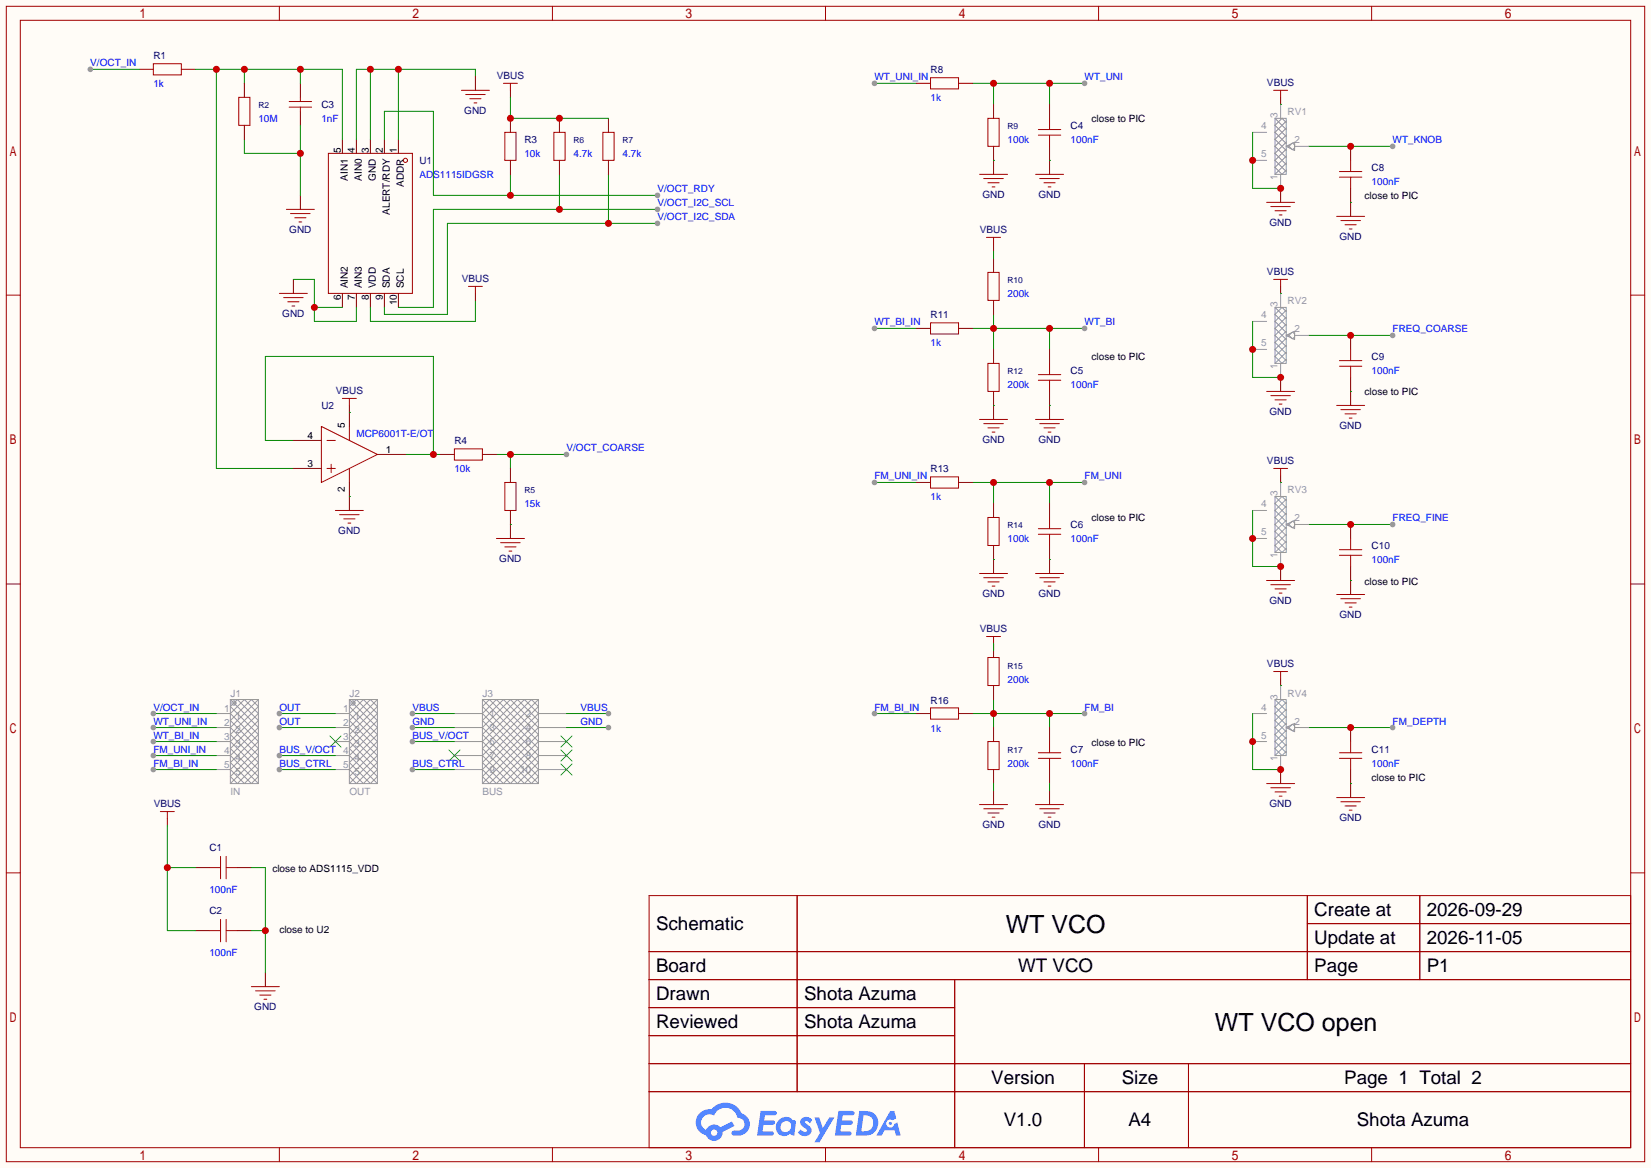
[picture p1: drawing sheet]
<svg xmlns="http://www.w3.org/2000/svg" width="299mm" height="212mm" viewBox="0 0 299 212" stroke-linecap="round" stroke-linejoin="round" font-family="sans-serif">
<path d="M0 0h299.5v211.8h-299.5z" fill="#fffcf7"/>
<g fill="none" stroke="#a10000" stroke-width=".18">
<path d="M1.1 1.1h297.2v209.6h-297.2zM3.7 3.7h292.1v204.5h-292.1zM50.7 1.1v2.6M100.2 1.1v2.6M149.7 1.1v2.6M199.3 1.1v2.6M248.8 1.1v2.6M1.1 53.5h2.6M295.8 53.5h2.5M1.1 105.9h2.6M295.8 105.9h2.5M1.1 158.3h2.6"/>
<path d="M295.8 158.3h2.5M117.7 162.4h178.1v45.8h-178.1zM117.7 172.6h178.1M117.7 177.7h178.1M144.6 162.4v35.6M173.2 177.7v30.5M237.1 162.4v15.3M237.1 167.5h58.7M257.5 162.4v15.3M117.7 182.8h55.5M117.7 192.9h178.1M117.7 187.8h55.5"/>
<path d="M117.7 198h178.1M196.7 192.9v15.3M215.6 192.9v15.3M50.7 208.2v2.5M100.2 208.2v2.5M149.7 208.2v2.5M199.3 208.2v2.5M248.8 208.2v2.5"/>
</g>
<g fill="#5487ff">
<path d="M145.5 202.8a1.3 1.3 0 0 1 1.8 .3l-.4 .6a.54 .54 0 0 0-.9-.2l.1 .2a1.58 1.58 0 0 1 1.1 1.6 1.43 1.43 0 0 1-2.5 .1l.5-.6a.64 .64 0 0 0 .5 .5 .64 .64 0 0 0 .7-.3l-.2-.2a1.6 1.6 0 0 1-1-1.6z"/>
<path d="M147.7 202.7h.9l.7 1.9 1.1-1.9h.9l-2.7 4.5h-.9l1-1.7z"/>
<path d="M138 201.5h1.6a1.31 1.31 0 0 1 1.2 .2 .4 .4 0 0 1-.3 .6h-1.8l-.1 .9h1.6a.4 .4 0 0 1 .4 .4 .4 .4 0 0 1-.4 .4h-1.7l-.2 1.2h.8a1.23 1.23 0 0 1 1.2 .2 .39 .39 0 0 1-.3 .6h-2.7z"/>
<path d="M152.1 201.5h1.6a1.32 1.32 0 0 1 1.3 .2 .39 .39 0 0 1-.4 .6h-1.7l-.2 .9h1.7a.4 .4 0 0 1 .3 .4 .4 .4 0 0 1-.4 .4h-1.7l-.2 1.2h.8a1.23 1.23 0 0 1 1.2 .2 .39 .39 0 0 1-.3 .6h-2.7z"/>
<path d="M161.5 201.5h.7l.4 1.3-.7 .4a.75 .75 0 0 0-1.1 .3 .75 .75 0 0 0 .5 1 .75 .75 0 0 0 .9-.6l.6-.3 .6 2.4h-.9l-.2-1h-1.9l-.5 1h-.9z"/>
<path d="M155.9 201.5l-.7 4.5h1.5a2.27 2.27 0 0 0 2.6-2.3 2.27 2.27 0 0 0-2.7-2.2zM156.6 202.3a1.5 1.5 0 0 1 1.8 1.5 1.5 1.5 0 0 1-1.9 1.4h-.3z"/>
<path d="M141.3 203.1a1.62 1.62 0 0 0-.4 2.1 1.62 1.62 0 0 0 2 .7l.4-.3 .3 .3 .5 .1 .3-2.5-.2-.3h-.4a1.58 1.58 0 0 0-2.5-.1zM141.9 203.6a.99 .99 0 0 1 1.6 .3 .99 .99 0 0 1-.9 1.4 .94 .94 0 0 1-1-.5 .94 .94 0 0 1 .3-1.2z"/>
<path d="M126.9 201.9a2.37 2.37 0 0 0 1.2 4 1.54 1.54 0 0 0 1.7 1 1.54 1.54 0 0 0 1.3-1.6l2.1-1.1-.5-.8-2 1.1a1.57 1.57 0 0 0-2.6 .4 1.5 1.5 0 0 1-.8-2.1 1.5 1.5 0 0 1 2.2-.5 2.23 2.23 0 0 1 2.3-1.4 2.23 2.23 0 0 1 2 1.8 1.16 1.16 0 0 1 1.2 1.1 1.16 1.16 0 0 1-1 1.3h-.7a.47 .47 0 0 0-.6 .3 .47 .47 0 0 0 .4 .6 2.23 2.23 0 0 0 2.3-.7 2.23 2.23 0 0 0 .4-2.3 2.16 2.16 0 0 0-1.3-1.1 3.2 3.2 0 0 0-5.4-.7l-1.2 .1zM129 205.4a.58 .58 0 0 1 1.1 0 .58 .58 0 0 1-1.1 0z"/>
<circle cx="161.5" cy="203.8" r=".28"/>
</g>
<g fill="none" stroke="#a10000" stroke-width=".18">
<path d="M27.8 11.6h5.1v2h-5.1zM52.5 19.4h4M52.5 18.4h4M54.5 17.7v.7M54.5 19.4v.8M51.9 38h5.1M52.7 38.7h3.6M53.5 39.5h2M59.6 27.8h15.2v25.4h-15.2zM50.7 53.2h5.1M51.4 54h3.6M52.2 54.7h2"/>
<path d="M53 55.5h.5M54.2 40.3h.5"/>
<circle cx="73.5" cy="29.1" r=".38"/>
</g>
<g fill="none" stroke="#870000" stroke-width=".18">
<path d="M25.3 12.6h2.5M32.9 12.6h2.5M54.5 15.1v2.6M54.5 20.2v2.5M54.5 35.4v2.6M62.1 25.3v2.5M64.6 25.3v2.5M67.2 25.3v2.5M69.7 25.3v2.5M72.3 25.3v2.5M53.2 50.7v2.5M62.1 53.2v2.6"/>
<path d="M64.6 53.2v2.6M67.2 53.2v2.6M69.7 53.2v2.6M72.3 53.2v2.6"/>
</g>
<path d="M53.2 50.7h3.8v7.6h7.6v-2.5M57 55.8h5.1" fill="none" stroke="#008700" stroke-width=".18"/>
<circle cx="57" cy="55.8" r=".63" fill="#c00"/>
<path d="M44.3 25.3v2.5h10.2M54.5 22.7v12.7" fill="none" stroke="#008700" stroke-width=".18"/>
<circle cx="54.5" cy="27.8" r=".63" fill="#c00"/>
<path d="M16.4 12.6h8.9" fill="none" stroke="#008700" stroke-width=".18"/>
<circle cx="16.4" cy="12.6" r=".51" fill="#999"/>
<path d="M35.4 12.6h26.7v12.7M39.2 12.6v72.4h14M44.3 12.6v2.5M54.5 12.6v2.5" fill="none" stroke="#008700" stroke-width=".18"/>
<g fill="#c00">
<circle cx="54.5" cy="12.6" r=".63"/>
<circle cx="44.3" cy="12.6" r=".63"/>
<circle cx="39.2" cy="12.6" r=".63"/>
</g>
<path d="M67.2 12.6v12.7M72.3 12.6v12.7M86.2 13.8v-1.2h-21.6v12.7" fill="none" stroke="#008700" stroke-width=".18"/>
<g fill="#c00">
<circle cx="67.2" cy="12.6" r=".63"/>
<circle cx="72.3" cy="12.6" r=".63"/>
</g>
<path d="M86.2 13.8v2.6M232.3 17.7v1.2M86.2 53.2v1.3M232.3 51.9v1.3M63.4 73.5v1.3M232.3 86.2v1.3M232.3 123.1v1.2M30.4 148.5v1.2" fill="none" stroke="#870000" stroke-width=".18"/>
<g fill="none" stroke="#a10000" stroke-width=".18">
<path d="M83.7 16.4h5.1M84.5 17.1h3.5M85.2 17.9h2M86 18.7h.5M231 16.4h2.6M232.3 16.4v1.3M85 51.9h2.5M86.2 51.9v1.3M231 50.7h2.6M232.3 50.7v1.2M62.1 72.3h2.5M63.4 72.3v1.2"/>
<path d="M231 85h2.6M232.3 85v1.2M231 121.8h2.6M232.3 121.8v1.3M29.1 147.2h2.5M30.4 147.2v1.3"/>
</g>
<path d="M69.7 25.3v-5.1h8.9v15.2h40.7M92.6 31.6v3.8M86.2 54.5v3.8h-19v-2.5" fill="none" stroke="#008700" stroke-width=".18"/>
<circle cx="92.6" cy="35.4" r=".63" fill="#c00"/>
<circle cx="119.3" cy="35.4" r=".51" fill="#999"/>
<path d="M101.5 31.6v6.4M119.3 38h-40.7v17.8h-6.3" fill="none" stroke="#008700" stroke-width=".18"/>
<circle cx="101.5" cy="38" r=".63" fill="#c00"/>
<circle cx="119.3" cy="38" r=".51" fill="#999"/>
<path d="M110.4 31.6v8.9M119.3 40.5h-38.1v16.5h-11.5v-1.2" fill="none" stroke="#008700" stroke-width=".18"/>
<circle cx="110.4" cy="40.5" r=".63" fill="#c00"/>
<circle cx="119.3" cy="40.5" r=".51" fill="#999"/>
<path d="M92.6 16.4v1.3M92.6 21.5v2.5M92.6 29.1v2.5M101.5 21.5v2.5M101.5 29.1v2.5M110.4 21.5v2.5M110.4 29.1v2.5" fill="none" stroke="#870000" stroke-width=".18"/>
<path d="M91.3 15.1h2.6M92.6 15.1v1.3M91.6 24h2v5.1h-2zM100.5 24h2v5.1h-2zM109.3 24h2.1v5.1h-2.1z" fill="none" stroke="#a10000" stroke-width=".18"/>
<path d="M92.6 17.7v3.8h17.8" fill="none" stroke="#008700" stroke-width=".18"/>
<g fill="#c00">
<circle cx="92.6" cy="21.5" r=".63"/>
<circle cx="101.5" cy="21.5" r=".63"/>
</g>
<g fill="none" stroke="#870000" stroke-width=".18">
<path d="M245 26.5v2.6M245 34.2v2.5M245 60.8v2.6M245 68.5v2.5M245 95.1v2.6M245 102.7v2.6M245 132v2.5M245 139.6v2.5M35.4 157.4h2.6M43.1 157.4h2.5M35.4 168.8h2.6M43.1 168.8h2.5"/>
<path d="M48.1 176.4v2.5"/>
</g>
<g fill="none" stroke="#a10000" stroke-width=".18">
<path d="M243 31.1h4M243 32.1h4M245 29.1v2M245 32.1v2.1M243 65.4h4M243 66.4h4M245 63.4v2M245 66.4v2.1M243 99.7h4M245 97.7v2M243 100.7h4M245 100.7v2"/>
<path d="M243 136.5h4M243 137.5h4M245 134.5v2M245 137.5v2.1M38 157.4h2M40 155.3v4.1M41 155.3v4.1M41 157.4h2.1M38 168.8h2M40 166.8v4M41 166.8v4M41 168.8h2.1"/>
<path d="M45.6 178.9h5.1M46.4 179.7h3.5M47.1 180.5h2M47.9 181.2h.5"/>
</g>
<g fill="none" stroke="#999" stroke-width=".18">
<path d="M82.4 129.4h5.1M82.4 132h5.1M82.4 134.5h5.1M82.4 137h5.1M82.4 139.6h5.1M87.5 126.9h10.2v15.2h-10.2zM87.5 128.1l1.3-1.2 8.9 8.9-6.4 6.3-3.8-3.8 10.2-10.2-1.3-1.2-8.9 8.9 6.4 6.3 3.8-3.8zM87.5 129.4l2.5-2.5 7.7 7.6M87.5 130.7l3.8-3.8 6.4 6.3-8.9 8.9-1.3-1.3 10.2-10.1-3.8-3.8-6.4 6.3 8.9 8.9 1.3-1.3zM87.5 132l5.1-5.1 5.1 5.1M87.5 137l5.1 5.1 5.1-5.1M87.5 134.5l7.6 7.6 2.6-2.5"/>
<path d="M87.5 132l10.2 10.1M87.5 129.4l10.2 10.2M87.5 126.9l10.2 10.1M97.7 129.4l-2.6-2.5-7.6 7.6M97.7 126.9l-10.2 10.1M97.7 129.4l-10.2 10.2M97.7 132l-10.2 10.1M97.7 134.5l-7.7 7.6-2.5-2.5M97.7 129.4h5M97.7 132h5M97.7 134.5h5M97.7 137h5"/>
<path d="M97.7 139.6h5"/>
</g>
<path d="M81.4 136l2 2M83.4 136l-2 2M101.7 133.5l2.1 2M101.7 136l2.1 2M101.7 138.6l2.1 2M103.8 133.5l-2.1 2M103.8 136l-2.1 2M103.8 138.6l-2.1 2" fill="none" stroke="#3c3" stroke-width=".18"/>
<path d="M74.8 129.4h7.6" fill="none" stroke="#008700" stroke-width=".18"/>
<circle cx="74.8" cy="129.4" r=".51" fill="#999"/>
<path d="M74.8 132h7.6" fill="none" stroke="#008700" stroke-width=".18"/>
<circle cx="74.8" cy="132" r=".51" fill="#999"/>
<path d="M102.7 129.4h7.7" fill="none" stroke="#008700" stroke-width=".18"/>
<circle cx="110.4" cy="129.4" r=".51" fill="#999"/>
<path d="M102.7 132h7.7" fill="none" stroke="#008700" stroke-width=".18"/>
<circle cx="110.4" cy="132" r=".51" fill="#999"/>
<path d="M90 82.4h12.7M92.6 82.4v2.6" fill="none" stroke="#008700" stroke-width=".18"/>
<circle cx="92.6" cy="82.4" r=".63" fill="#c00"/>
<circle cx="102.7" cy="82.4" r=".51" fill="#999"/>
<path d="M53.2 79.9h-5.1v-15.3h30.5v17.8M73.5 82.4h6.4" fill="none" stroke="#008700" stroke-width=".18"/>
<circle cx="78.6" cy="82.4" r=".63" fill="#c00"/>
<path d="M63.4 90v2.6" fill="none" stroke="#870000" stroke-width=".18"/>
<path d="M60.8 92.6h5.1M61.6 93.3h3.6M62.4 94.1h2M63.1 94.9h.5" fill="none" stroke="#a10000" stroke-width=".18"/>
<path d="M30.4 149.7v19.1h5M30.4 157.4h5" fill="none" stroke="#008700" stroke-width=".18"/>
<circle cx="30.4" cy="157.4" r=".63" fill="#c00"/>
<path d="M45.6 157.4h2.5v19M45.6 168.8h2.5" fill="none" stroke="#008700" stroke-width=".18"/>
<circle cx="48.1" cy="168.8" r=".63" fill="#c00"/>
<path d="M232.3 34.2v2.5M232.3 68.5v2.5M232.3 102.7v2.6M232.3 139.6v2.5" fill="none" stroke="#870000" stroke-width=".18"/>
<g fill="none" stroke="#a10000" stroke-width=".18">
<path d="M229.7 36.7h5.1M230.5 37.5h3.6M231.3 38.2h2M232 39h.5M229.7 71h5.1M230.5 71.8h3.6M231.3 72.5h2M232 73.3h.5M229.7 105.3h5.1M230.5 106h3.6M231.3 106.8h2M232 107.6h.5"/>
<path d="M229.7 142.1h5.1M230.5 142.9h3.6M231.3 143.6h2M232 144.4h.5"/>
</g>
<path d="M237.4 60.8h15.2" fill="none" stroke="#008700" stroke-width=".18"/>
<circle cx="245" cy="60.8" r=".63" fill="#c00"/>
<circle cx="252.6" cy="60.8" r=".51" fill="#999"/>
<path d="M237.4 132h15.2" fill="none" stroke="#008700" stroke-width=".18"/>
<circle cx="245" cy="132" r=".63" fill="#c00"/>
<circle cx="252.6" cy="132" r=".51" fill="#999"/>
<path d="M237.4 26.5h15.2" fill="none" stroke="#008700" stroke-width=".18"/>
<circle cx="245" cy="26.5" r=".63" fill="#c00"/>
<circle cx="252.6" cy="26.5" r=".51" fill="#999"/>
<path d="M237.4 95.1h15.2" fill="none" stroke="#008700" stroke-width=".18"/>
<circle cx="245" cy="95.1" r=".63" fill="#c00"/>
<circle cx="252.6" cy="95.1" r=".51" fill="#999"/>
<path d="M245 36.7v2.5M245 71v2.5M79.9 82.4h2.5M87.5 82.4h2.5M92.6 85v2.5M92.6 92.6v5.1M245 105.3v2.5M245 142.1v2.6" fill="none" stroke="#870000" stroke-width=".18"/>
<g fill="none" stroke="#a10000" stroke-width=".18">
<path d="M242.4 39.2h5.1M243.2 40h3.6M244 40.8h2M244.7 41.5h.5M242.4 73.5h5.1M243.2 74.3h3.6M244 75.1h2M244.7 75.8h.5M82.4 81.4h5.1v2h-5.1zM90 97.7h5.1M90.8 98.4h3.6M91.6 87.5h2v5.1h-2z"/>
<path d="M91.6 99.2h2M92.3 99.9h.5M242.4 107.8h5.1M243.2 108.6h3.6M244 109.3h2M244.7 110.1h.5M242.4 144.7h5.1M243.2 145.4h3.6M244 146.2h2M244.7 146.9h.5"/>
</g>
<path d="M158.6 15.1h7.6M245 36.7h.1M245 71h.1M92.6 95.1h.1M245 105.3h.1M245 142.1h.1" fill="none" stroke="#008700" stroke-width=".18"/>
<circle cx="158.6" cy="15.1" r=".51" fill="#999"/>
<path d="M158.6 129.4h7.6" fill="none" stroke="#008700" stroke-width=".18"/>
<circle cx="158.6" cy="129.4" r=".51" fill="#999"/>
<path d="M158.6 59.6h7.6" fill="none" stroke="#008700" stroke-width=".18"/>
<circle cx="158.6" cy="59.6" r=".51" fill="#999"/>
<path d="M158.6 87.5h7.6" fill="none" stroke="#008700" stroke-width=".18"/>
<circle cx="158.6" cy="87.5" r=".51" fill="#999"/>
<path d="M176.4 87.5h20.3M180.2 87.5v3.8M190.4 87.5v3.8" fill="none" stroke="#008700" stroke-width=".18"/>
<g fill="#c00">
<circle cx="180.2" cy="87.5" r=".63"/>
<circle cx="190.4" cy="87.5" r=".63"/>
</g>
<circle cx="196.7" cy="87.5" r=".51" fill="#999"/>
<path d="M176.4 59.6h20.3M180.2 57v6.4M190.4 59.6v3.8" fill="none" stroke="#008700" stroke-width=".18"/>
<g fill="#c00">
<circle cx="180.2" cy="59.6" r=".63"/>
<circle cx="190.4" cy="59.6" r=".63"/>
</g>
<circle cx="196.7" cy="59.6" r=".51" fill="#999"/>
<path d="M176.4 15.1h20.3M180.2 15.1v3.8M190.4 15.1v3.8" fill="none" stroke="#008700" stroke-width=".18"/>
<g fill="#c00">
<circle cx="190.4" cy="15.1" r=".63"/>
<circle cx="180.2" cy="15.1" r=".63"/>
</g>
<circle cx="196.7" cy="15.1" r=".51" fill="#999"/>
<path d="M176.4 129.4h20.3M180.2 126.9v5.1M190.4 129.4v2.6" fill="none" stroke="#008700" stroke-width=".18"/>
<g fill="#c00">
<circle cx="190.4" cy="129.4" r=".63"/>
<circle cx="180.2" cy="129.4" r=".63"/>
</g>
<circle cx="196.7" cy="129.4" r=".51" fill="#999"/>
<g fill="none" stroke="#870000" stroke-width=".18">
<path d="M166.2 15.1h2.6M173.9 15.1h2.5M180.2 18.9v2.6M180.2 26.5v5.1M190.4 29.1v2.5M166.2 59.6h2.6M173.9 59.6h2.5M53.2 79.9h5.1M63.4 74.8v2.5M180.2 73.5v2.6M190.4 73.5v2.6M53.2 85h5.1"/>
<path d="M63.4 87.5v2.5M68.5 82.4h5M166.2 87.5h2.6M173.9 87.5h2.5M180.2 91.3v2.6M180.2 98.9v5.1M190.4 101.5v2.5M166.2 129.4h2.6M173.9 129.4h2.5M180.2 143.4v2.5M190.4 143.4v2.5"/>
</g>
<g fill="none" stroke="#a10000" stroke-width=".18">
<path d="M168.8 14.1h5.1v2h-5.1zM177.7 31.6h5.1M178.4 32.4h3.6M179.2 21.5h2v5h-2zM179.2 33.1h2M180 33.9h.5M187.8 31.6h5.1M188.6 32.4h3.6M189.4 33.1h2M190.1 33.9h.5M168.8 58.5h5.1v2.1h-5.1zM58.3 77.3l10.2 5.1-10.2 5.1z"/>
<path d="M59.3 79.9h1.5M63.4 77.3v2.6M177.7 76.1h5.1M178.4 76.8h3.6M179.2 77.6h2M180 78.4h.5M187.8 76.1h5.1M188.6 76.8h3.6M189.4 77.6h2M190.1 78.4h.5M59.3 85h1.5M60.1 84.2v1.5"/>
<path d="M63.4 85v2.5M168.8 86.5h5.1v2h-5.1zM179.2 93.9h2v5h-2zM177.7 104h5.1M178.4 104.8h3.6M179.2 105.5h2M180 106.3h.5M187.8 104h5.1M188.6 104.8h3.6M189.4 105.5h2M190.1 106.3h.5M168.8 128.4h5.1v2h-5.1z"/>
<path d="M177.7 145.9h5.1M178.4 146.7h3.6M179.2 147.4h2M180 148.2h.5M187.8 145.9h5.1M188.6 146.7h3.6M189.4 147.4h2M190.1 148.2h.5"/>
</g>
<path d="M180.2 29.1h.1M63.4 74.8h.1M63.4 90h.1M180.2 101.5h.1M27.8 129.4h11.4" fill="none" stroke="#008700" stroke-width=".18"/>
<g fill="none" stroke="#999" stroke-width=".18">
<path d="M39.2 129.4h2.6M39.2 132h2.6M39.2 134.5h2.6M39.2 137h2.6M39.2 139.6h2.6M41.8 126.9h5.1v15.2h-5.1zM41.8 128.1l1.3-1.2 3.8 3.8-5.1 5.1 5.1 5-1.3 1.3-3.8-3.8 5.1-5.1zM41.8 129.4l2.5-2.5 2.6 2.5-5.1 5.1M41.8 126.9l5.1 5.1-5.1 5M41.8 129.4l5.1 5.1-5.1 5.1M41.8 132l5.1 5-5.1 5.1M41.8 134.5l5.1 5.1-2.6 2.5-2.5-2.5"/>
<path d="M41.8 137l5.1 5.1M42.6 127.2l.2 .1M42.8 127.7l-.2 .2M45.6 126.9l1.3 1.2-5.1 5.1 5.1 5.1-3.8 3.8-1.3-1.3 5.1-5-5.1-5.1zM46.9 126.9l-5.1 5.1M60.8 129.4h2.6M60.8 132h2.6M60.8 134.5h2.6M60.8 137h2.6M60.8 139.6h2.6M63.4 126.9h5.1v15.2h-5.1zM63.4 128.1l1.2-1.2 3.9 3.8-5.1 5.1 5.1 5-1.3 1.3-3.8-3.8 5.1-5.1z"/>
<path d="M63.4 129.4l2.5-2.5 2.6 2.5-5.1 5.1M63.4 130.7l3.8-3.8 1.3 1.2-5.1 5.1 5.1 5.1-3.9 3.8-1.2-1.3 5.1-5zM63.4 126.9l5.1 5.1-5.1 5M63.4 129.4l5.1 5.1-5.1 5.1M63.4 132l5.1 5-5.1 5.1M63.4 134.5l5.1 5.1-2.6 2.5-2.5-2.5M63.4 137l5.1 5.1M64.2 127.2l.2 .1M64.4 127.7l-.2 .2M68.5 126.9l-5.1 5.1"/>
<circle cx="42.4" cy="127.5" r=".38"/>
<circle cx="64" cy="127.5" r=".38"/>
</g>
<path d="M59.8 133.5l2 2M61.8 133.5l-2 2" fill="none" stroke="#3c3" stroke-width=".18"/>
<circle cx="27.8" cy="129.4" r=".51" fill="#999"/>
<path d="M27.8 132h11.4" fill="none" stroke="#008700" stroke-width=".18"/>
<circle cx="27.8" cy="132" r=".51" fill="#999"/>
<path d="M27.8 134.5h11.4" fill="none" stroke="#008700" stroke-width=".18"/>
<circle cx="27.8" cy="134.5" r=".51" fill="#999"/>
<path d="M27.8 137h11.4" fill="none" stroke="#008700" stroke-width=".18"/>
<circle cx="27.8" cy="137" r=".51" fill="#999"/>
<path d="M27.8 139.6h11.4" fill="none" stroke="#008700" stroke-width=".18"/>
<circle cx="27.8" cy="139.6" r=".51" fill="#999"/>
<path d="M50.7 129.4h10.1" fill="none" stroke="#008700" stroke-width=".18"/>
<circle cx="50.7" cy="129.4" r=".51" fill="#999"/>
<path d="M50.7 132h10.1" fill="none" stroke="#008700" stroke-width=".18"/>
<circle cx="50.7" cy="132" r=".51" fill="#999"/>
<path d="M74.8 134.5h7.6" fill="none" stroke="#008700" stroke-width=".18"/>
<circle cx="74.8" cy="134.5" r=".51" fill="#999"/>
<path d="M74.8 139.6h7.6" fill="none" stroke="#008700" stroke-width=".18"/>
<circle cx="74.8" cy="139.6" r=".51" fill="#999"/>
<path d="M50.7 137h10.1" fill="none" stroke="#008700" stroke-width=".18"/>
<circle cx="50.7" cy="137" r=".51" fill="#999"/>
<path d="M50.7 139.6h10.1" fill="none" stroke="#008700" stroke-width=".18"/>
<circle cx="50.7" cy="139.6" r=".51" fill="#999"/>
<g fill="none" stroke="#870000" stroke-width=".18">
<path d="M44.3 15.1v2.6M190.4 18.9v2.6M44.3 22.7v2.6M190.4 26.5v2.6M180.2 44.3v1.3M180.2 46.9v2.5M180.2 54.5v2.5M180.2 63.4v2.5M180.2 71v2.5M190.4 63.4v2.5M190.4 71v2.5M190.4 91.3v2.6"/>
<path d="M190.4 98.9v2.6M180.2 116.7v2.6M180.2 124.3v2.6M180.2 132v2.5M180.2 139.6v2.5M190.4 132v2.5M190.4 139.6v2.5"/>
</g>
<g fill="none" stroke="#a10000" stroke-width=".18">
<path d="M43.3 17.7h2v5h-2zM188.3 24.5h4.1M188.3 23.5h4.1M190.4 21.5v2M190.4 24.5v2M178.9 43.1h2.6M179.2 49.4h2v5.1h-2zM180.2 43.1v1.2M179.2 65.9h2v5.1h-2zM188.3 69h4.1M188.3 67.9h4.1M190.4 65.9v2"/>
<path d="M190.4 69v2M188.3 96.9h4.1M188.3 95.9h4.1M190.4 93.9v2M190.4 96.9v2M178.9 115.4h2.6M179.2 119.3h2v5h-2zM180.2 115.4v1.3M179.2 134.5h2v5.1h-2zM188.3 137.5h4.1M188.3 136.5h4.1M190.4 134.5v2"/>
<path d="M190.4 137.5v2.1"/>
</g>
<g fill="none" stroke="#008700" stroke-width=".18">
<path d="M232.3 18.9h.1M190.4 29.1h.1M227.2 24v10.2h5.1M180.2 45.6v1.3M232.3 53.2h.1M180.2 73.5h.1M190.4 73.5h.1M232.3 87.5h.1M180.2 116.7v1.3M190.4 101.5h.1M232.3 124.3h.1M180.2 142.1v1.3"/>
<path d="M190.4 142.1v1.3"/>
</g>
<g fill="none" stroke="#999" stroke-width=".18">
<path d="M232.3 18.9v2.6M227.2 24h2.5M227.2 29.1h2.5M231.3 21.5h2v10.1h-2zM231.3 21.5l2 2M232.3 31.6v2.6M233.3 26.5l1.5-.7v1.5zM233.3 22.2l-.8-.7-1.2 1.2 2 2.1M233.3 22l-2 2 2 2M233.3 23.2l-2 2.1 2 2M233.3 24.5l-2 2 2 2.1M233.3 25.8l-2 2 2 2"/>
<path d="M233.3 27.1l-2 2 2 2M233.3 28.3l-2 2.1 1.2 1.2 .8-.7M233.3 29.6l-2 2M233.6 26.4l.7 .7M234.3 26l-.7 .7M234.5 26l.3 .3M234.8 26.8l-.3 .3M234.8 26.5h2.6M227.2 58.3h2.5M231.3 55.8h2v10.1h-2zM231.3 55.8l2 2M232.3 53.2v2.6"/>
<path d="M233.3 56.5l-.8-.7-1.2 1.2 2 2.1M233.3 56.3l-2 2 2 2M233.3 57.5l-2 2.1 2 2M233.3 58.8l-2 2 2 2.1M227.2 63.4h2.5M232.3 65.9v2.6M233.3 60.8l1.5-.7v1.5zM233.3 60.1l-2 2 2 2M233.3 61.3l-2 2.1 2 2M233.3 62.6l-2 2 1.2 1.3 .8-.7M233.3 63.9l-2 2M233.6 60.7l.7 .6"/>
<path d="M234.3 60.3l-.7 .7M234.5 60.2l.3 .4M234.8 61.1l-.3 .3M234.8 60.8h2.6M227.2 92.6h2.5M227.2 97.7h2.5M231.3 90h2v10.2h-2zM231.3 90l2 2.1M232.3 87.5v2.5M233.3 95.1l1.5-.7v1.5zM233.3 90.8l-.8-.8-1.2 1.3 2 2M233.3 90.6l-2 2 2 2"/>
<path d="M233.3 91.8l-2 2.1 2 2M233.3 93.1l-2 2 2 2.1M233.3 94.4l-2 2 2 2M233.3 95.6l-2 2.1 2 2M233.3 96.9l-2 2 1.2 1.3 .8-.8M233.3 98.2l-2 2M233.6 95l.7 .6M234.3 94.6l-.7 .7M234.5 94.5l.3 .4M234.8 95.4l-.3 .3M234.8 95.1h2.6M232.3 100.2v2.5"/>
<path d="M227.2 129.4h2.5M227.2 134.5h2.5M231.3 126.9h2v10.1h-2zM231.3 126.9l2 2M232.3 124.3v2.6M232.3 137v2.6M233.3 132l1.5-.8v1.5zM233.3 127.6l-.8-.7-1.2 1.2 2 2.1M233.3 127.4l-2 2 2 2M233.3 128.7l-2 2 2 2M233.3 129.9l-2 2.1 2 2M233.3 131.2l-2 2 2 2.1"/>
<path d="M233.3 132.5l-2 2 2 2M233.3 133.7l-2 2.1 1.2 1.2 .8-.7M233.3 135l-2 2M233.6 131.8l.7 .7M234.3 131.4l-.7 .7M234.5 131.4l.3 .3M234.8 132.2l-.3 .3M234.8 132h2.6"/>
</g>
<g fill="#c00">
<circle cx="227.2" cy="29.1" r=".63"/>
<circle cx="232.3" cy="34.2" r=".63"/>
</g>
<path d="M227.2 58.3v10.2h5.1" fill="none" stroke="#008700" stroke-width=".18"/>
<g fill="#c00">
<circle cx="232.3" cy="68.5" r=".63"/>
<circle cx="227.2" cy="63.4" r=".63"/>
</g>
<path d="M227.2 92.6v10.1h5.1" fill="none" stroke="#008700" stroke-width=".18"/>
<g fill="#c00">
<circle cx="232.3" cy="102.7" r=".63"/>
<circle cx="227.2" cy="97.7" r=".63"/>
</g>
<path d="M227.2 129.4v10.2h5.1" fill="none" stroke="#008700" stroke-width=".18"/>
<g fill="#c00">
<circle cx="232.3" cy="139.6" r=".63"/>
<circle cx="227.2" cy="134.5" r=".63"/>
</g>
<g font-size="4.5">
<text x="182.4" y="169.2">WT VCO</text>
<text x="220.4" y="187">WT VCO open</text>
</g>
<g font-size="3.4">
<text x="238.4" y="166.1">Create at</text>
<text x="258.8" y="166.1">2026-09-29</text>
<text x="119" y="168.7">Schematic</text>
<text x="238.4" y="171.2">Update at</text>
<text x="258.8" y="171.2">2026-11-05</text>
<text x="119" y="176.3">Board</text>
<text x="184.7" y="176.3">WT VCO</text>
<text x="238.4" y="176.3">Page</text>
<text x="258.8" y="176.3">P1</text>
<text x="119" y="181.4">Drawn</text>
<text x="145.9" y="181.4">Shota Azuma</text>
<text x="119" y="186.5">Reviewed</text>
<text x="145.9" y="186.5">Shota Azuma</text>
<text x="179.8" y="196.6">Version</text>
<text x="203.5" y="196.6">Size</text>
<text x="243.8" y="196.6">Page 1 Total 2</text>
<text x="182.1" y="204.2">V1.0</text>
<text x="204.7" y="204.2">A4</text>
<text x="246.1" y="204.2">Shota Azuma</text>
</g>
<g font-size="1.8" fill="#000080">
<text x="27.8" y="10.8">R1</text>
<text x="90.1" y="14.3">VBUS</text>
<text x="168.8" y="13.3">R8</text>
<text x="229.8" y="15.6">VBUS</text>
<text x="58.3" y="19.6">C3</text>
<text x="84.2" y="20.7">GND</text>
<text x="194.2" y="23.5">C4</text>
<text x="76.1" y="29.8">U1</text>
<text x="95.1" y="26">R3</text>
<text x="178.2" y="35.9">GND</text>
<text x="188.4" y="35.9">GND</text>
<text x="248.8" y="31.1">C8</text>
<text x="230.3" y="41">GND</text>
<text x="52.5" y="42.3">GND</text>
<text x="177.7" y="42.3">VBUS</text>
<text x="243" y="43.5">GND</text>
<text x="83.8" y="51.1">VBUS</text>
<text x="229.8" y="49.9">VBUS</text>
<text x="51.2" y="57.5">GND</text>
<text x="168.8" y="57.7">R11</text>
<text x="248.8" y="65.4">C9</text>
<text x="60.9" y="71.5">VBUS</text>
<text x="194.2" y="67.9">C5</text>
<text x="58.3" y="74.3">U2</text>
<text x="230.3" y="75.3">GND</text>
<text x="243" y="77.8">GND</text>
<text x="82.4" y="80.6">R4</text>
<text x="178.2" y="80.4">GND</text>
<text x="188.4" y="80.4">GND</text>
<text x="168.8" y="85.7">R13</text>
<text x="229.8" y="84.2">VBUS</text>
<text x="194.2" y="95.8">C6</text>
<text x="61.4" y="96.9">GND</text>
<text x="90.6" y="101.9">GND</text>
<text x="248.8" y="99.7">C10</text>
<text x="178.2" y="108.3">GND</text>
<text x="188.4" y="108.3">GND</text>
<text x="230.3" y="109.6">GND</text>
<text x="243" y="112.1">GND</text>
<text x="177.7" y="114.6">VBUS</text>
<text x="229.8" y="121">VBUS</text>
<text x="168.8" y="127.6">R16</text>
<text x="194.2" y="136.5">C7</text>
<text x="248.8" y="136.5">C11</text>
<text x="27.9" y="146.4">VBUS</text>
<text x="230.3" y="146.4">GND</text>
<text x="243" y="148.9">GND</text>
<text x="38" y="154.3">C1</text>
<text x="178.2" y="150.2">GND</text>
<text x="188.4" y="150.2">GND</text>
<text x="38" y="165.7">C2</text>
<text x="46.1" y="183.2">GND</text>
</g>
<g font-size="1.8" fill="#00f">
<text x="16.4" y="12">V/OCT_IN</text>
<text x="27.8" y="15.8">1k</text>
<text x="158.6" y="14.6">WT_UNI_IN</text>
<text x="196.7" y="14.6">WT_UNI</text>
<text x="46.9" y="22.2">10M</text>
<text x="58.3" y="22.2">1nF</text>
<text x="168.8" y="18.4">1k</text>
<text x="95.1" y="28.5">10k</text>
<text x="104" y="28.5">4.7k</text>
<text x="112.9" y="28.5">4.7k</text>
<text x="182.8" y="26">100k</text>
<text x="194.2" y="26">100nF</text>
<text x="252.6" y="26">WT_KNOB</text>
<text x="76.1" y="32.3">ADS1115IDGSR</text>
<text x="119.3" y="34.9">V/OCT_RDY</text>
<text x="248.8" y="33.6">100nF</text>
<text x="119.3" y="37.4">V/OCT_I2C_SCL</text>
<text x="119.3" y="40">V/OCT_I2C_SDA</text>
<text x="182.8" y="53.9">200k</text>
<text x="158.6" y="59">WT_BI_IN</text>
<text x="196.7" y="59">WT_BI</text>
<text x="168.8" y="62.8">1k</text>
<text x="252.6" y="60.3">FREQ_COARSE</text>
<text x="182.8" y="70.4">200k</text>
<text x="194.2" y="70.4">100nF</text>
<text x="248.8" y="67.9">100nF</text>
<text x="64.6" y="79.3">MCP6001T-E/OT</text>
<text x="102.7" y="81.9">V/OCT_COARSE</text>
<text x="82.4" y="85.7">10k</text>
<text x="158.6" y="87">FM_UNI_IN</text>
<text x="196.7" y="87">FM_UNI</text>
<text x="95.1" y="92">15k</text>
<text x="168.8" y="90.8">1k</text>
<text x="252.6" y="94.6">FREQ_FINE</text>
<text x="182.8" y="98.4">100k</text>
<text x="194.2" y="98.4">100nF</text>
<text x="248.8" y="102.2">100nF</text>
<text x="182.8" y="123.8">200k</text>
<text x="27.8" y="128.9">V/OCT_IN</text>
<text x="27.8" y="131.4">WT_UNI_IN</text>
<text x="50.7" y="128.9">OUT</text>
<text x="50.7" y="131.4">OUT</text>
<text x="74.8" y="128.9">VBUS</text>
<text x="74.8" y="131.4">GND</text>
<text x="105.3" y="128.9">VBUS</text>
<text x="105.3" y="131.4">GND</text>
<text x="158.6" y="128.9">FM_BI_IN</text>
<text x="196.7" y="128.9">FM_BI</text>
<text x="252.6" y="131.4">FM_DEPTH</text>
<text x="27.8" y="133.9">WT_BI_IN</text>
<text x="27.8" y="136.5">FM_UNI_IN</text>
<text x="50.7" y="136.5">BUS_V/OCT</text>
<text x="74.8" y="133.9">BUS_V/OCT</text>
<text x="168.8" y="132.7">1k</text>
<text x="27.8" y="139">FM_BI_IN</text>
<text x="50.7" y="139">BUS_CTRL</text>
<text x="74.8" y="139">BUS_CTRL</text>
<text x="182.8" y="139">200k</text>
<text x="194.2" y="139">100nF</text>
<text x="248.8" y="139">100nF</text>
<text x="38" y="161.9">100nF</text>
<text x="38" y="173.3">100nF</text>
</g>
<g font-size="1.8">
<text x="198" y="22.2">close to PIC</text>
<text x="61.8" y="27.7" transform="rotate(-90 61.8 27.7)">5</text>
<text x="64.3" y="27.7" transform="rotate(-90 64.3 27.7)">4</text>
<text x="66.9" y="27.7" transform="rotate(-90 66.9 27.7)">3</text>
<text x="69.4" y="27.7" transform="rotate(-90 69.4 27.7)">2</text>
<text x="72" y="27.7" transform="rotate(-90 72 27.7)">1</text>
<text x="63.1" y="32.8" transform="rotate(-90 63.1 32.8)">AIN1</text>
<text x="65.6" y="32.8" transform="rotate(-90 65.6 32.8)">AIN0</text>
<text x="68.1" y="32.8" transform="rotate(-90 68.1 32.8)">GND</text>
<text x="73.2" y="33.9" transform="rotate(-90 73.2 33.9)">ADDR</text>
<text x="70.7" y="38.9" transform="rotate(-90 70.7 38.9)">ALERT/RDY</text>
<text x="247.5" y="36.2">close to PIC</text>
<text x="63.1" y="52.3" transform="rotate(-90 63.1 52.3)">AIN2</text>
<text x="65.6" y="52.3" transform="rotate(-90 65.6 52.3)">AIN3</text>
<text x="68.1" y="52.3" transform="rotate(-90 68.1 52.3)">VDD</text>
<text x="70.7" y="52.3" transform="rotate(-90 70.7 52.3)">SDA</text>
<text x="73.2" y="52.3" transform="rotate(-90 73.2 52.3)">SCL</text>
<text x="61.8" y="54.3" transform="rotate(-90 61.8 54.3)">6</text>
<text x="64.3" y="54.3" transform="rotate(-90 64.3 54.3)">7</text>
<text x="66.9" y="54.3" transform="rotate(-90 66.9 54.3)">8</text>
<text x="69.4" y="54.3" transform="rotate(-90 69.4 54.3)">9</text>
<text x="72" y="55.4" transform="rotate(-90 72 55.4)">10</text>
<text x="198" y="65.4">close to PIC</text>
<text x="247.5" y="71.7">close to PIC</text>
<text x="62.6" y="77.6" transform="rotate(-90 62.6 77.6)">5</text>
<text x="55.8" y="79.6">4</text>
<text x="70" y="82.1">1</text>
<text x="55.8" y="84.7">3</text>
<text x="62.6" y="89.3" transform="rotate(-90 62.6 89.3)">2</text>
<text x="198" y="94.6">close to PIC</text>
<text x="247.5" y="106">close to PIC</text>
<text x="198" y="135.2">close to PIC</text>
<text x="248.8" y="141.6">close to PIC</text>
<text x="49.4" y="158.1">close to ADS1115_VDD</text>
<text x="50.7" y="169.3">close to U2</text>
</g>
<g font-size="1.8" fill="#999">
<text x="228.7" y="23.5">4</text>
<text x="231.7" y="21.5" transform="rotate(-90 231.7 21.5)">3</text>
<text x="233.6" y="20.9">RV1</text>
<text x="228.7" y="28.5">5</text>
<text x="234.8" y="26">2</text>
<text x="231.7" y="32.6" transform="rotate(-90 231.7 32.6)">1</text>
<text x="228.7" y="57.7">4</text>
<text x="231.7" y="55.8" transform="rotate(-90 231.7 55.8)">3</text>
<text x="233.6" y="55.2">RV2</text>
<text x="228.7" y="62.8">5</text>
<text x="234.8" y="60.3">2</text>
<text x="231.7" y="66.9" transform="rotate(-90 231.7 66.9)">1</text>
<text x="233.6" y="89.5">RV3</text>
<text x="228.7" y="92">4</text>
<text x="231.7" y="90" transform="rotate(-90 231.7 90)">3</text>
<text x="234.8" y="94.6">2</text>
<text x="228.7" y="97.1">5</text>
<text x="231.7" y="101.2" transform="rotate(-90 231.7 101.2)">1</text>
<text x="40.6" y="129.1">1</text>
<text x="40.6" y="131.6">2</text>
<text x="41.8" y="126.3">J1</text>
<text x="42.7" y="130.4">1</text>
<text x="62.2" y="129.1">1</text>
<text x="62.2" y="131.6">2</text>
<text x="63.4" y="126.3">J2</text>
<text x="64.3" y="130.4">1</text>
<text x="87.5" y="126.3">J3</text>
<text x="88.8" y="130.1">1</text>
<text x="95.4" y="130.1">2</text>
<text x="228.7" y="128.9">4</text>
<text x="231.7" y="126.9" transform="rotate(-90 231.7 126.9)">3</text>
<text x="233.6" y="126.3">RV4</text>
<text x="234.8" y="131.4">2</text>
<text x="40.6" y="134.2">3</text>
<text x="40.6" y="136.7">4</text>
<text x="42.7" y="132.9">2</text>
<text x="42.7" y="135.5">3</text>
<text x="42.7" y="138">4</text>
<text x="62.2" y="134.2">3</text>
<text x="62.2" y="136.7">4</text>
<text x="64.3" y="132.9">2</text>
<text x="64.3" y="135.5">3</text>
<text x="64.3" y="138">4</text>
<text x="88.8" y="132.7">3</text>
<text x="88.8" y="135.2">5</text>
<text x="88.8" y="137.7">7</text>
<text x="95.4" y="132.7">4</text>
<text x="95.4" y="135.2">6</text>
<text x="95.4" y="137.7">8</text>
<text x="228.7" y="133.9">5</text>
<text x="40.6" y="139.3">5</text>
<text x="42.7" y="140.5">5</text>
<text x="62.2" y="139.3">5</text>
<text x="64.3" y="140.5">5</text>
<text x="88.8" y="140.3">9</text>
<text x="94.4" y="140.3">10</text>
<text x="231.7" y="138" transform="rotate(-90 231.7 138)">1</text>
<text x="41.8" y="144.1">IN</text>
<text x="63.4" y="144.1">OUT</text>
<text x="87.5" y="144.1">BUS</text>
</g>
<g font-size="1.5" fill="#000080">
<text x="46.9" y="19.6">R2</text>
<text x="182.8" y="23.5">R9</text>
<text x="104" y="26">R6</text>
<text x="112.9" y="26">R7</text>
<text x="182.8" y="51.4">R10</text>
<text x="182.8" y="67.9">R12</text>
<text x="95.1" y="89.5">R5</text>
<text x="182.8" y="95.8">R14</text>
<text x="182.8" y="121.2">R15</text>
<text x="182.8" y="136.5">R17</text>
</g>
</svg>
